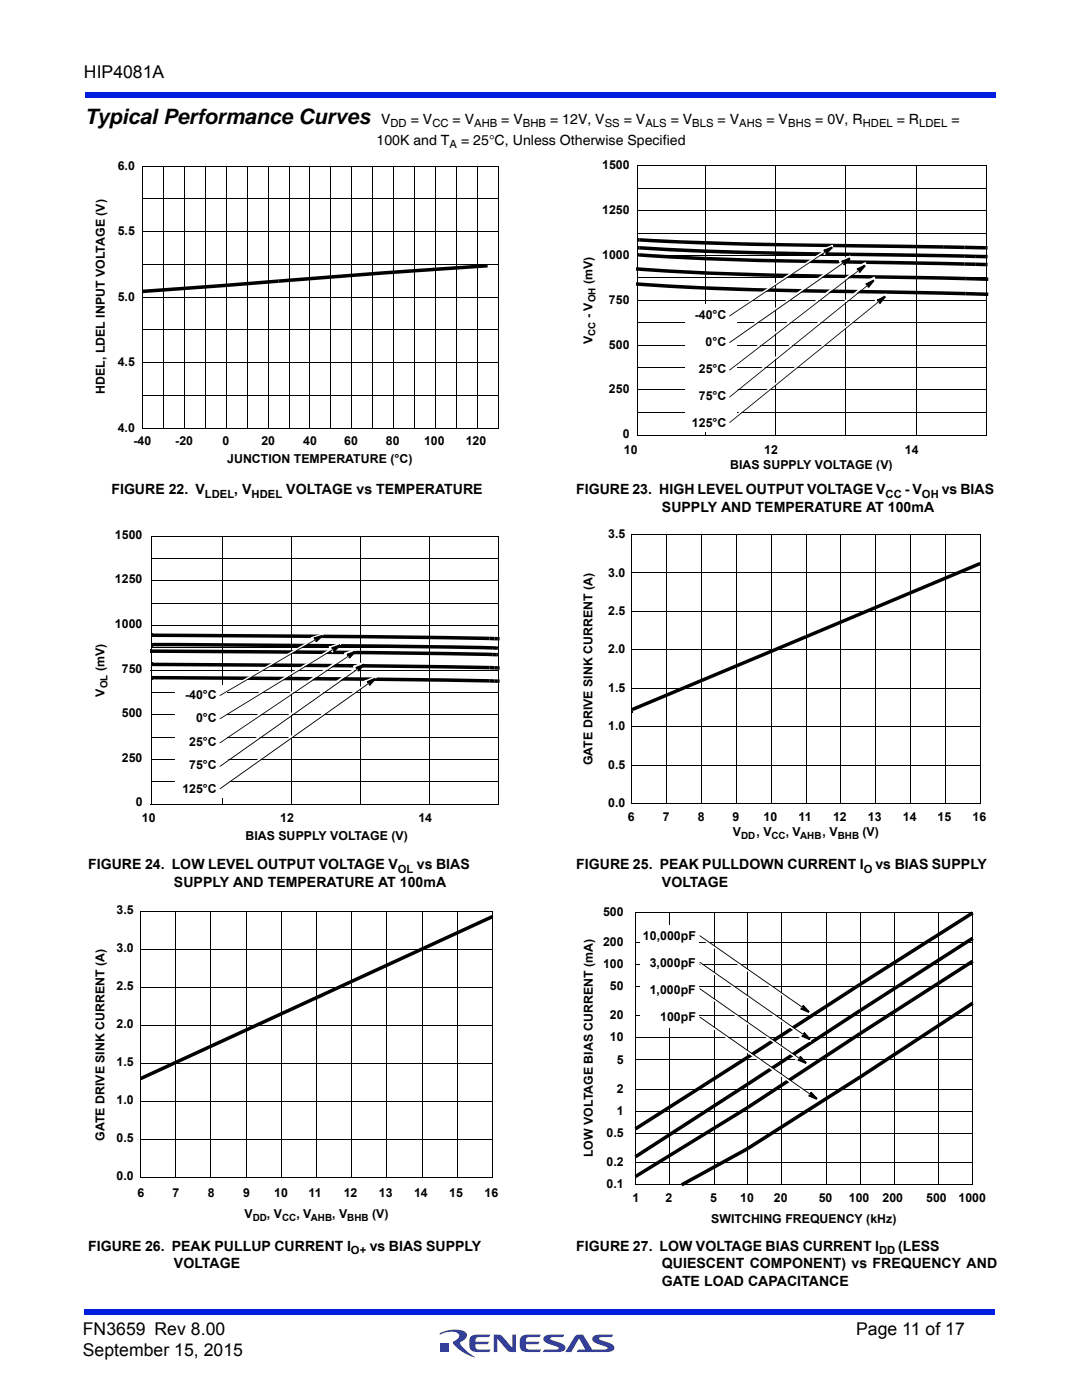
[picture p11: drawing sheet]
<svg xmlns="http://www.w3.org/2000/svg" width="216mm" height="279mm" viewBox="0 0 216 279" stroke-linecap="round" stroke-linejoin="round" font-family="sans-serif">
<g fill="#333f99">
<path d="M98.5 266.3h.7a1.2 1.2 0 0 1 1.1 .5l1.9 2.2v-2.7h.7v3.5h-.7a1.04 1.04 0 0 1-1-.4l-2-2.2v2.6h-.7z"/>
<path d="M93.9 266.8l.8-.4 3.2-.1-.3 .5-2.3 .1a.7 .7 0 0 0-.4 .9h2.7l-.4 .5h-2.3v.4l.2 .5 .2 .1h2.6l-.3 .5h-2.3a1.36 1.36 0 0 1-1.7-1.2l.1-1.5z"/>
<path d="M104 266.8l.8-.4 3.1-.1-.3 .5-2.3 .1a.7 .7 0 0 0-.3 .9h2.7l-.4 .5h-2.3v.4l.1 .5 .3 .1h2.6l-.3 .5h-2.3a1.36 1.36 0 0 1-1.7-1.2l.1-1.5z"/>
<path d="M108.6 266.7l.8-.3 3.2-.1-.3 .5-2.5 .2v.3l.6 .2a3.4 3.4 0 0 1 2.4 1.3 .85 .85 0 0 1-1 1h-3.5l.4-.5h2.1l.6-.1v-.3l-.6-.2a3.4 3.4 0 0 1-2.4-1.3l.1-.5z"/>
<path d="M114.8 266.6a1.8 1.8 0 0 1 1.5-.3l1.9 3h2.3l.7-.1v-.3l-.6-.2a3.4 3.4 0 0 1-2.4-1.3 .85 .85 0 0 1 1-1l3.2-.1-.3 .5-2.5 .2v.3l.6 .2a3.4 3.4 0 0 1 2.4 1.3 .85 .85 0 0 1-1 1h-6.5l.3-.4 1.4-.1-1.2-2.1-1.6 2.6h-1.2z"/>
<path d="M88 268h1.6v1.7h-1.6z"/>
<path d="M87.8 266.1a5.6 5.6 0 0 1 5.1-.2 1.19 1.19 0 0 1-.8 1.8l-.3 .3a6.8 6.8 0 0 0 3 2.9 7.1 7.1 0 0 1-4.4-3l.5-.4a.81 .81 0 0 0 .7-.8 .81 .81 0 0 0-.6-.8 5.3 5.3 0 0 0-3.3 .4z"/>
</g>
<g fill="#001fe0">
<path d="M16.9 261.3h181.7v1h-181.7z"/>
<path d="M16.9 18.4h181.7v1h-181.7z"/>
</g>
<g fill="none" stroke="#000" stroke-width=".2">
<path d="M28.5 33.1h70.9v52.4h-70.9zM28.5 39.7h70.9M32.6 33.1v52.4M36.8 33.1v52.4M41 33.1v52.4M45.1 33.1v52.4M49.3 33.1v52.4M53.5 33.1v52.4M57.7 33.1v52.4M61.8 33.1v52.4M66 33.1v52.4M70.2 33.1v52.4"/>
<path d="M74.3 33.1v52.4M78.5 33.1v52.4M82.7 33.1v52.4M86.9 33.1v52.4M91 33.1v52.4M95.2 33.1v52.4M127.1 37.5h69.7M140.8 33.1v53.7M154.8 33.1v53.7M168.8 33.1v53.7M182.8 33.1v53.7M28.5 59.3h70.9"/>
<path d="M28.5 52.8h70.9M28.5 46.2h70.9M127.1 59.9h69.7M127.1 55.4h69.7M127.1 50.9h69.7M127.1 46.5h69.7M127.1 42h69.7M28.5 79h70.9M28.5 72.4h70.9M28.5 65.8h70.9M127.1 77.8h69.7M127.1 73.3h69.7"/>
<path d="M127.1 68.9h69.7M127.1 64.4h69.7M127.1 86.9h69.7M127.1 86.8v-53.7h69.7v53.7M127.1 82.3h69.7"/>
</g>
<g fill="#000">
<path d="M28.4 58.2h.1v.2h-.1zM28.4 58h.2v.3h-.2zM28.4 58.1h.2v.2h-.2zM28.4 58.1h.2v.3h-.2zM28.4 57.8l16.7-1.2v.7l-16.6 1.2zM28.5 58.1v.2zM28.5 58h.1v.2h-.1zM45.1 56.6l10.4-.8 .1 .7-10.4 .8zM55.5 55.8l20.9-1.7 .1 .7-20.9 1.7zM76.4 54.1l20.9-1.4v.7l-20.9 1.4zM126.9 56.3h.4l-.1 .7h-.3zM127.3 56.3a605.3 605.3 0 0 0 34.7 1.4l30.6 .6v.6l-43.8-.8-10.9-.4-10.7-.7z"/>
<path d="M126.9 53.3h.4l-.1 .7h-.3zM127.3 53.3a652.6 652.6 0 0 0 39.1 1.5l26.2 .4v.7l-14.1-.2a875.3 875.3 0 0 1-51.3-1.7zM127.3 47.5h.3v.7h-.4zM127.6 47.5l21 .8 39.6 .6v.7l-16.1-.2a979.8 979.8 0 0 1-44.5-1.2zM127.3 49.1h.3v.7h-.4zM127.6 49.1a695.4 695.4 0 0 0 34.5 1.2l30.4 .5v.7l-20.2-.4a1092.3 1092.3 0 0 1-36.3-.8l-8.4-.5zM127.3 50.5h.3v.7h-.4zM127.6 50.5a631.3 631.3 0 0 0 34.5 1.3l30.4 .5v.7l-14.5-.2a899.2 899.2 0 0 1-50.4-1.6zM188.2 48.9l4.3 .1v.7l-4.3-.1zM192.5 49l4.2 .1v.7l-4.2-.1zM192.5 50.8h2.1v.7h-2.1zM192.5 52.3l2.1 .1v.7l-2.1-.1z"/>
<path d="M192.6 58.3h2.2l-.1 .7-2.1-.1zM192.6 55.2l2.2 .1-.1 .7-2.1-.1zM194.6 50.8l2.1 .1v.7l-2.1-.1zM194.6 52.4l2.1 .1v.6h-2.1zM194.8 58.3l2.1 .1-.1 .7-2.1-.1zM194.8 55.3l2.1 .1-.1 .7-2.1-.1zM196.7 49.1h.4l-.1 .7h-.3zM196.7 50.9h.4l-.1 .7h-.3zM196.7 52.5h.4l-.1 .6h-.3zM196.9 58.4h.3v.7h-.4zM196.9 55.4h.3v.7h-.4z"/>
</g>
<g fill="#fff">
<path d="M136.7 60.8h10.2v25.3h-10.2z"/>
<path d="M136.7 60.7h10.3v.2h-10.3z"/>
<path d="M146.9 60.8h.1v25.4h-.1z"/>
<path d="M136.6 86.1h10.3v.1h-10.3z"/>
<path d="M136.6 60.7h.2v25.4h-.2z"/>
<path d="M163.9 50.3l.9-.6 .2 .3-.9 .6z"/>
<path d="M163.8 49.8l2.3-.9 .2 .2-1.8 1.8-.2-.2 1.7-1.8 .2 .3-2.3 .9-.1-.3 1.1-.1v.4h-1z"/>
<path d="M164.7 49.8l.5-.1-.6 1.2-.3-.2z"/>
<path d="M145.5 62.6l.1-.1 .2 .3-.2 .1z"/>
<path d="M163.9 50.3l.1-.1 .2 .3-.1 .1z"/>
<path d="M145.6 62.5l18.3-12.2 .2 .3-18.3 12.2z"/>
</g>
<path d="M163.8 50l2.3-1-1.7 1.8 .5-.9z" fill="#fff"/>
<path d="M164.4 50.4l.7-.5 .1 .1-.7 .5zM164.4 50.4l.1 .1zM165 49.9l.4-.1-.4 .9-.4-.2zM164.3 49.9l1.7-.7 .2 .3-1.3 1.3-.3-.3 .4 .2-.3-.2 1.2-1.3 .2 .3-1.6 .7-.1-.3 .7-.1v.4h-.7zM145.5 63l.1 .1zM145.5 63l18.9-12.6 .1 .1-18.9 12.6z" fill="#000"/>
<path d="M164.4 50l1.6-.6-1.2 1.2 .3-.6z" fill="#000"/>
<g fill="#fff">
<path d="M167.4 52.5l.9-.6 .3 .3-.9 .6z"/>
<path d="M167.3 51.9l2.3-.9 .2 .3-1.7 1.8-.2-.2 1.7-1.9 .2 .3-2.3 1-.1-.4 1-.1 .1 .4-1.1 .1z"/>
<path d="M168.3 51.9l.4-.1-.5 1.2-.3-.1z"/>
<path d="M145.5 67.9l.1-.1 .2 .3-.1 .1z"/>
<path d="M167.4 52.5l.2-.1 .2 .3-.1 .1z"/>
<path d="M145.6 67.8l21.8-15.3 .3 .3-21.9 15.3z"/>
</g>
<path d="M167.4 52.1l2.3-1-1.7 1.9 .4-1z" fill="#fff"/>
<path d="M168 52.6l.6-.5 .1 .1-.7 .5zM168 52.6l.1 .1zM168.5 52.1l.5-.1-.5 .9-.3-.1zM167.9 52.1l1.6-.7 .2 .3-1.2 1.3-.3-.3 1.2-1.2 .3 .3-1.7 .6-.1-.4h.8v.4h-.7zM145.5 68.3l.1 .1zM145.5 68.3l22.5-15.7 .1 .1-22.5 15.7z" fill="#000"/>
<path d="M167.9 52.2l1.7-.6-1.2 1.3 .3-.7z" fill="#000"/>
<g fill="#fff">
<path d="M170.6 53.9l.8-.6 .2 .3-.8 .6z"/>
<path d="M170.4 53.4l2.3-1.1 .2 .3-1.6 1.9-.3-.2 1.6-1.9 .2 .2-2.2 1.1-.1-.3 1-.2 .1 .4-1.1 .1z"/>
<path d="M171.4 53.4l.4-.2-.5 1.2-.3-.1z"/>
<path d="M145.5 73.3l.1-.1 .2 .3-.1 .1z"/>
<path d="M170.6 53.9l.1-.1 .2 .3-.1 .1z"/>
<path d="M145.6 73.2l25-19.3 .2 .3-25 19.3z"/>
</g>
<path d="M170.5 53.6l2.2-1.1-1.6 1.9 .4-1z" fill="#fff"/>
<path d="M171 54.1l.7-.5 .1 .1-.7 .5zM171 54.1l.2 .1zM171.6 53.6l.4-.2-.4 1-.3-.1zM170.9 53.6l1.6-.8 .2 .3-1.1 1.4-.3-.2 1.2-1.4 .2 .3-1.6 .7-.1-.3 .7-.1 .1 .3-.8 .2zM145.5 73.8l.1 .1zM145.5 73.8l25.5-19.7 .2 .1-25.6 19.7z" fill="#000"/>
<path d="M171 53.8l1.6-.8-1.2 1.4 .3-.7z" fill="#000"/>
<g fill="#fff">
<path d="M172.4 56.9l.8-.7 .2 .3-.8 .6z"/>
<path d="M172.2 56.3l2.2-1.1 .2 .3-1.5 1.9-.3-.2 1.5-1.9 .3 .2-2.2 1.2-.1-.4 1-.1 .1 .3-1.1 .2z"/>
<path d="M173.1 56.3l.5-.2-.5 1.3-.3-.2z"/>
<path d="M145.5 78.6l.1-.1 .3 .3-.2 .1z"/>
<path d="M172.4 56.9l.1-.1 .2 .2-.1 .1z"/>
<path d="M145.6 78.5l26.8-21.6 .2 .2-26.7 21.7z"/>
</g>
<path d="M172.3 56.5l2.2-1.1-1.6 1.9 .4-1z" fill="#fff"/>
<path d="M172.8 57.1l.6-.5 .2 .1-.7 .5zM172.8 57.1l.2 .1zM173.3 56.6l.5-.2-.4 1-.3-.1zM172.7 56.6l1.6-.8 .2 .3-1.1 1.3-.3-.1 .3 .1-.3-.2 1.1-1.4 .2 .3-1.6 .8-.1-.3 .8-.1v.3l-.7 .1zM145.5 79.2l.1 .1zM145.5 79.2l27.3-22.1 .1 .1-27.3 22.1z" fill="#000"/>
<path d="M172.8 56.7l1.5-.8-1.1 1.4 .3-.7z" fill="#000"/>
<g fill="#fff">
<path d="M174.6 60.2l.9-.6 .2 .2-.8 .7z"/>
<path d="M174.5 59.7l2.2-1.1 .2 .2-1.5 2-.3-.2 1.5-2 .3 .3-2.2 1.1-.2-.3 1.1-.2v.4l-1 .1z"/>
<path d="M175.4 59.6l.5-.1-.5 1.2-.4-.1z"/>
<path d="M145.5 83.9l.1-.1 .3 .2-.2 .1z"/>
<path d="M174.6 60.2l.2-.1 .2 .3-.1 .1z"/>
<path d="M145.6 83.8l29-23.6 .3 .3-29 23.5z"/>
</g>
<path d="M174.6 59.9l2.2-1.2-1.6 2 .4-1z" fill="#fff"/>
<g fill="#000">
<path d="M175.1 60.3l.6-.5 .1 .1-.6 .5zM175.1 60.3l.2 .1zM175.6 59.8l.4-.2-.3 1-.4-.1zM175 59.8l1.6-.8 .2 .3-1.2 1.4-.3-.2 1.2-1.4 .2 .2-1.6 .8-.1-.3 .7-.1 .1 .3-.7 .2zM145.5 84.3l.1 .1zM145.5 84.3l29.6-24 .1 .1-29.6 24zM29.9 129.6h.4v.7h-.4zM30.1 126.4h.3v.7h-.3zM30.1 128.3h.3v.7h-.3zM30.1 132.2h.3v.7h-.3zM30.1 134.9h.3v.7h-.3zM30.3 129.6l42.8 .3 24.3 .3v.7l-24.3-.3-42.8-.3z"/>
<path d="M30.4 126.4l43 .3 24.3 .4v.7l-24.3-.4-43-.3zM30.4 128.3l41.1 .3 25.9 .3v.7l-24.2-.3-42.8-.3zM30.4 132.2l43 .3 24.3 .4v.7l-24.3-.4-43-.3zM30.4 134.9l43 .3 24.3 .3v.7l-24.3-.3-43-.3zM97.4 128.9h1l-.1 .7h-.9zM97.4 130.2l.9 .1v.7l-.9-.1zM97.7 127.1h1v.7h-1zM97.7 132.9h1v.7h-1zM97.7 135.5l1 .1v.7l-1-.1zM98.3 130.3h.7v.7h-.7zM98.4 128.9l.6 .1v.7l-.7-.1zM98.7 127.1h.7l-.1 .7h-.6z"/>
<path d="M98.7 132.9h.7l-.1 .7h-.6zM98.7 135.6h.7l-.1 .7h-.6zM99 129h.4l-.1 .7h-.3zM99 130.3h.4l-.1 .7h-.3zM99.4 127.1h.3v.7h-.4zM99.4 132.9h.3v.7h-.4zM99.4 135.6h.3v.7h-.4z"/>
</g>
<path d="M175 60l1.6-.8-1.1 1.4 .3-.7z" fill="#000"/>
<g fill="none" stroke="#000" stroke-width=".2">
<path d="M30.1 107v53.5M30.2 107h69.3v53.5h-69.5M30.2 115.9h69.3M30.2 111.5h69.3M44.4 107v53.5M58.2 107v53.5M71.9 107v53.5M85.7 107v53.5M30 133.7h69.5M30.2 129.3h69.3M30.2 138.2h69.3M30.2 124.8h69.3"/>
<path d="M30.2 120.4h69.3M30.2 156h69.3M30.2 151.6h69.3M30.2 147.1h69.3M30.2 142.7h69.3"/>
</g>
<g fill="#fff">
<path d="M35 136.8h10.3v22.4h-10.3z"/>
<path d="M35 136.7h10.3v.2h-10.3z"/>
<path d="M45.2 136.8h.1v22.5h-.1z"/>
<path d="M34.9 159.1h10.4v.2h-10.4z"/>
<path d="M34.9 136.7h.2v22.5h-.2z"/>
<path d="M62.1 127.7l.9-.5 .2 .3-.9 .5z"/>
<path d="M62 127.2l2.4-.8 .2 .3-1.9 1.7-.2-.3 1.8-1.7 .2 .3-2.4 .8v-.3l1-.1v.4h-1z"/>
<path d="M62.9 127.2l.5-.1-.6 1.2-.4-.2z"/>
<path d="M43.8 138.4l.1-.1 .2 .4h-.1z"/>
<path d="M62.1 127.7l.1-.1 .2 .4h-.1z"/>
<path d="M43.9 138.3l18.2-10.6 .2 .3-18.2 10.7z"/>
</g>
<path d="M62.1 127.3l2.3-.7-1.8 1.6 .5-.9z" fill="#fff"/>
<path d="M43.8 138.8l.1 .1zM43.9 138.7l18.7-11 .1 .2-18.8 11zM62.6 127.7l.7-.4 .1 .2-.7 .4zM62.6 127.7l.2 .1zM63.2 127.3l.5-.1-.5 .9-.3-.1zM62.6 127.2l1.7-.5 .2 .3-1.4 1.2-.2-.2 .3 .1-.3-.2 1.3-1.2 .2 .3-1.7 .6v-.4h.7v.4h-.7z" fill="#000"/>
<path d="M62.6 127.4l1.7-.5-1.3 1.1 .4-.6z" fill="#000"/>
<g fill="#fff">
<path d="M65.7 129.6l.9-.5 .2 .3-.9 .5z"/>
<path d="M65.6 129.1l2.3-.9 .2 .3-1.8 1.8-.2-.3 1.8-1.7 .2 .3-2.4 .8v-.4h1v.4h-1z"/>
<path d="M66.5 129.1l.5-.1-.6 1.2-.4-.2z"/>
<path d="M43.8 143l.1-.1 .2 .3-.1 .1z"/>
<path d="M65.7 129.6l.1-.1 .2 .3-.1 .1z"/>
<path d="M43.9 142.9l21.8-13.3 .2 .3-21.8 13.3z"/>
</g>
<path d="M65.6 129.2l2.4-.8-1.8 1.7 .5-.9z" fill="#fff"/>
<path d="M66.2 129.7l.7-.4 .1 .1-.7 .4zM66.2 129.7l.1 .1zM66.8 129.2l.5-.1-.6 1-.3-.2zM66.1 129.2l1.7-.6 .2 .3-1.3 1.2-.3-.2 1.3-1.3 .2 .3-1.6 .6-.1-.3h.7l.1 .3h-.8zM43.8 143.4l.1 .1zM43.9 143.4l22.3-13.7 .1 .1-22.4 13.7z" fill="#000"/>
<path d="M66.2 129.3l1.7-.5-1.3 1.2 .3-.7z" fill="#000"/>
<g fill="#fff">
<path d="M68.8 130.9l.9-.6 .2 .3-.9 .6z"/>
<path d="M68.7 130.3l2.3-.9 .2 .3-1.8 1.8-.2-.3 1.7-1.7 .2 .3-2.3 .9-.1-.4 1-.1 .1 .4-1.1 .1z"/>
<path d="M69.6 130.3l.4-.1-.5 1.2-.3-.1z"/>
<path d="M43.8 147.7l.1-.1 .2 .3-.1 .1z"/>
<path d="M68.7 130.9l.2-.1 .2 .3-.1 .1z"/>
<path d="M43.9 147.6l24.8-16.7 .3 .3-24.9 16.7z"/>
</g>
<path d="M68.7 130.5l2.3-.9-1.7 1.8 .4-1z" fill="#fff"/>
<path d="M69.3 131l.6-.4 .1 .1-.7 .4zM69.3 131l.1 .1zM69.8 130.6l.5-.1-.5 .9-.3-.2zM69.2 130.5l1.6-.6 .2 .3-1.2 1.2-.3-.2 1.3-1.3 .2 .3-1.7 .7-.1-.4h.8v.3l-.7 .1zM43.8 148.2l.1 .1zM43.9 148.2l25.4-17.2v.2l-25.4 17.1z" fill="#000"/>
<path d="M69.2 130.7l1.7-.7-1.2 1.3 .3-.7z" fill="#000"/>
<g fill="#fff">
<path d="M70.5 133.5l.9-.7 .2 .3-.8 .7z"/>
<path d="M70.4 132.9l2.3-1 .2 .3-1.7 1.8-.2-.2 1.7-1.8 .2 .3-2.3 1-.1-.4 1-.1v.4l-1 .1z"/>
<path d="M71.4 132.9l.5-.1-.6 1.2-.3-.1z"/>
<path d="M43.8 152.4l.1-.1 .3 .3-.2 .1z"/>
<path d="M70.5 133.5l.2-.2 .2 .3-.1 .2z"/>
<path d="M43.9 152.3l26.6-18.8 .3 .3-26.6 18.8z"/>
</g>
<path d="M70.5 133.1l2.3-1-1.7 1.8 .4-.9z" fill="#fff"/>
<path d="M71 133.6l.7-.4 .1 .1-.7 .5zM71 133.6l.2 .2zM71.6 133.2l.4-.2-.4 1-.3-.2zM71 133.1l1.6-.7 .2 .3-1.2 1.3-.3-.2 .3 .2-.3-.2 1.2-1.3 .2 .3-1.6 .7-.1-.4h.7l.1 .3-.8 .1zM43.8 152.9l.2 .1zM43.9 152.9l27.1-19.3 .1 .2-27.1 19.2z" fill="#000"/>
<path d="M71 133.3l1.6-.7-1.2 1.3 .3-.7z" fill="#000"/>
<g fill="#fff">
<path d="M72.8 136.4l.9-.6 .2 .3-.9 .6z"/>
<path d="M72.7 135.8l2.3-.9 .2 .3-1.7 1.8-.2-.3 1.7-1.8 .1 .3-2.2 1-.2-.4 1.1-.1v.4l-1 .1z"/>
<path d="M73.7 135.8l.4-.1-.6 1.2-.3-.1z"/>
<path d="M43.8 157l.1-.2 .3 .3-.2 .1z"/>
<path d="M72.8 136.4l.2-.1 .2 .3-.2 .1z"/>
<path d="M43.9 156.8l28.9-20.4 .2 .3-28.8 20.4z"/>
</g>
<path d="M72.8 136l2.3-1-1.7 1.9 .4-1z" fill="#fff"/>
<g fill="#000">
<path d="M73.3 136.5l.7-.5v.1l-.6 .5zM73.3 136.5l.2 .1zM73.9 136l.4-.2-.4 1-.4-.1zM73.2 136l1.6-.7 .2 .3-1.2 1.3-.2-.3 1.2-1.3 .2 .3-1.7 .7v-.4h.7v.3l-.7 .1zM160.7 126.7l34.8-14.6 .2 .7-34.7 14.6zM43.8 157.4l.2 .1zM43.9 157.3l29.4-20.8 .1 .1-29.4 20.9zM126 141.3l34.7-14.6 .3 .7-34.8 14.5zM126 142h.2v.2h-.2zM126 141.8h.2v.3h-.2zM126 142h.2v.1h-.2zM126.1 141.9h.1v.3h-.1z"/>
<path d="M126.1 141.9l.1 .2zM126.1 141.8h.1v.2h-.1zM63 198.8l35.1-16.2 .3 .6-35.1 16.2zM171.5 196.1l22.4-14.2 .4 .6-22.4 14.2zM27.9 214.9l35.1-16.1 .3 .6 1.4-.6-36.5 16.8zM28 215.4h.1v.2h-.1zM28 215.2h.1v.3h-.1zM28 215.3h.1v.2h-.1zM28 215.3h.2v.3h-.2zM28 215.3l.1 .2zM28 215.2h.2v.2h-.2zM149 216.1l22.5-14.7 .4 .6-22.5 14.7z"/>
<path d="M149 210.7l22.5-14.6 .4 .6-22.5 14.6zM171.5 214.6l22.4-14.7 .4 .6-22.4 14.7zM171.5 206l22.4-14.5 .4 .6-22.4 14.4zM171.5 201.4l22.4-14.5 .4 .6-22.4 14.5zM126.6 230.6l22.4-14.5 .4 .6-22.4 14.5zM126.6 225l22.4-14.3 .4 .6-22.4 14.3zM126.6 234.5l22.4-13.8 .4 .6-22.4 13.8zM126.7 234.9h.1v.1h-.1zM126.7 234.7h.2v.2h-.2zM126.7 234.8h.2v.1h-.2zM126.7 230.9h.1v.2h-.1zM126.7 230.7h.2v.3h-.2z"/>
<path d="M126.7 230.9h.2v.1h-.2zM126.7 225.4h.1v.1h-.1zM126.7 225.1h.2v.3h-.2zM126.7 225.3h.2v.1h-.2zM126.7 234.7h.2v.3h-.2zM126.7 230.8h.2v.3h-.2zM126.7 225.2h.2v.3h-.2zM126.8 234.7v.2zM126.8 234.7h.1v.1h-.1zM126.8 230.8v.2zM126.8 230.7h.1v.2h-.1zM126.8 225.2v.2z"/>
<path d="M126.8 225.1h.1v.2h-.1zM135.8 236.2l13.2-7.3 .4 .6-13.2 7.3zM149 228.9l22.5-14.3 .4 .6-22.5 14.3zM149 220.7l22.5-14.7 .4 .5-22.5 14.8z"/>
</g>
<path d="M73.3 136.1l1.6-.7-1.2 1.3 .3-.6z" fill="#000"/>
<g fill="none" stroke="#000" stroke-width=".2">
<path d="M126.1 106.7h69.5v53.7h-69.5zM126.1 114.3h69.5M133.1 106.7v53.7M140 106.7v53.7M146.9 106.7v53.7M153.9 106.7v53.7M160.8 106.7v53.7M167.8 106.7v53.7M174.8 106.7v53.7M181.7 106.7v53.7M188.6 106.7v53.7M126.1 137.4h69.5"/>
<path d="M126.1 129.7h69.5M126.1 122h69.5M126.1 152.7h69.5M126.1 145h69.5M28 181.9h70.3v53.2h-70.3zM28 197.1h70.3M28 189.5h70.3M35.1 181.9v53.2M42.1 181.9v53.2M49.1 181.9v53.2M56.2 181.9v53.2M63.2 181.9v53.2"/>
<path d="M70.2 181.9v53.2M77.2 181.9v53.2M84.2 181.9v53.2M91.3 181.9v53.2M126.8 182.2h67.3v54.3h-67.3zM126.8 192.5h67.3M126.8 196.9h67.3M126.8 188h67.3M133.6 182.2v54.3M142.5 182.2v54.3M149.2 182.2v54.3M156 182.2v54.3"/>
<path d="M164.9 182.2v54.3M171.7 182.2v54.3M178.4 182.2v54.3M187.3 182.2v54.3M28 219.9h70.3M28 212.3h70.3M28 204.7h70.3M126.8 207.1h67.3M126.8 211.5h67.3M126.8 202.7h67.3M126.8 217.3h67.3M28 227.5h70.3"/>
<path d="M126.8 221.8h67.3M126.8 226.2h67.3M126.8 232h67.3"/>
</g>
<g fill="#fff">
<path d="M161.1 218.1l.9 .6-.2 .3-.9-.6z"/>
<path d="M161.3 218l.3-.2 1.7 1.8-.3 .3-2.2-1 .1-.3 2.3 .9-.2 .3-1.7-1.8 .3-.2 .4 1-.3 .1z"/>
<path d="M160.9 218.6l1 .1 .3 .4-1.4-.2z"/>
<path d="M139.7 203.1l.2 .1-.2 .3-.2-.1z"/>
<path d="M161.1 218.1l.1 .1-.2 .3-.1-.1z"/>
<path d="M139.9 203.2l21.2 14.9-.2 .3-21.2-14.9z"/>
</g>
<path d="M161.4 217.9l1.7 1.8-2.3-1 1.1 .1z" fill="#fff"/>
<path d="M139.7 202.9l-.1 .2zM139.7 202.9l21.8 15.2-.1 .2-21.8-15.2zM161.4 218.4l.7 .1 .3 .4-1-.1zM161.5 218.1l.7 .5-.1 .1-.7-.4zM161.5 218.1v.2zM161.6 218.1l.3-.2 1.2 1.3-.2 .3-1.6-.7 .1-.4 1.7 .7-.2 .3-1.3-1.3 .3-.2 .4 .7-.4 .2z" fill="#000"/>
<path d="M161.8 218l1.2 1.3-1.6-.7 .7 .1z" fill="#000"/>
<g fill="#fff">
<path d="M158.9 210.9l.9 .6-.2 .3-.9-.6z"/>
<path d="M159.1 210.8l.3-.2 1.7 1.8-.2 .3-2.3-1 .1-.3v.3l.1-.3 2.2 1-.2 .2-1.7-1.8 .3-.2 .5 1-.4 .1z"/>
<path d="M158.7 211.4l1 .1 .3 .4-1.3-.2z"/>
<path d="M139.7 197.4l.2 .1-.2 .3-.2-.1z"/>
<path d="M158.9 210.9l.2 .1-.2 .3-.2-.1z"/>
<path d="M139.9 197.5l19 13.4-.2 .3-19-13.4z"/>
</g>
<path d="M159.3 210.7l1.7 1.8-2.3-1 1 .1z" fill="#fff"/>
<path d="M139.7 197.2l-.1 .2zM139.7 197.3l19.6 13.7-.1 .1-19.6-13.7zM159.2 211.3h.8l.3 .5-1.1-.2zM159.3 211l.7 .5-.1 .1-.7-.5zM159.3 211v.2zM159.5 210.9l.3-.2 1.2 1.3-.2 .3-1.7-.7 .2-.3 1.6 .7-.2 .3-1.2-1.3 .3-.2 .3 .7-.3 .1z" fill="#000"/>
<path d="M159.6 210.8l1.2 1.3-1.6-.6h.8z" fill="#000"/>
<g fill="#fff">
<path d="M159.7 206.1l.9 .7-.2 .3-.9-.7z"/>
<path d="M159.9 206.1l.3-.2 1.7 1.8-.2 .3-2.3-1 .1-.3 2.3 .9-.2 .3-1.7-1.8 .3-.2 .5 .9-.4 .2z"/>
<path d="M159.5 206.7h1l.3 .5-1.3-.2z"/>
<path d="M139.7 192.2l.2 .1-.2 .3-.2-.1z"/>
<path d="M159.7 206.1l.2 .1-.2 .3-.2-.1z"/>
<path d="M139.9 192.3l19.8 13.8-.2 .3-19.8-13.8z"/>
</g>
<path d="M160.1 206l1.7 1.8-2.3-1 1 .1z" fill="#fff"/>
<path d="M139.7 191.9l-.1 .2zM139.7 192l20.4 14.2-.1 .2-20.4-14.3zM160 206.5l.8 .1 .2 .4-1-.1zM160.1 206.2l.7 .5-.1 .1-.7-.4zM160.1 206.2v.2zM160.3 206.2l.2-.2 1.3 1.3-.3 .3-1.6-.7 .2-.4 1.6 .7-.2 .3-1.2-1.3 .3-.2 .3 .7-.3 .2z" fill="#000"/>
<path d="M160.4 206.1l1.2 1.3-1.6-.7 .7 .1z" fill="#000"/>
<g fill="#fff">
<path d="M159.5 200.7l.9 .6-.2 .3-.9-.6z"/>
<path d="M159.7 200.6l.3-.2 1.6 1.8-.2 .3-2.2-1 .1-.3-.1 .3 .1-.3 2.3 1-.2 .3-1.7-1.9 .3-.2 .4 1-.3 .1z"/>
<path d="M159.3 201.2l1 .1 .3 .4-1.4-.2z"/>
<path d="M139.7 186.9l.2 .1-.2 .3-.2-.1z"/>
<path d="M159.5 200.7l.1 .1-.2 .3-.1-.1z"/>
<path d="M139.9 187l19.6 13.7-.2 .3-19.6-13.7z"/>
</g>
<path d="M159.8 200.5l1.7 1.8-2.3-.9h1.1z" fill="#fff"/>
<path d="M139.7 186.6l-.1 .2zM139.7 186.7l20.2 14.1-.1 .1-20.2-14.1zM159.8 201.1h.7l.3 .4-1-.1zM159.9 200.8l.6 .5v.1l-.7-.5zM159.9 200.8v.2zM160 200.7l.3-.1 1.2 1.2-.2 .3-1.6-.7 .1-.3v.3l.1-.3 1.6 .7-.2 .3-1.2-1.3 .3-.2 .3 .7-.4 .1z" fill="#000"/>
<path d="M160.2 200.7l1.2 1.3-1.6-.7h.7z" fill="#000"/>
<g fill="#fff">
<path d="M127.8 184.7h11.6v20.4h-11.6z"/>
<path d="M127.8 184.6h11.7v.1h-11.7z"/>
<path d="M139.4 184.7h.1v20.5h-.1z"/>
<path d="M127.7 205h11.7v.2h-11.7z"/>
<path d="M127.7 184.6h.2v20.5h-.2z"/>
</g>
<text font-size="4.2" x="16.9" y="24.7">Typical Performance Curves</text>
<g font-size="3.5">
<text x="16.7" y="15.6">HIP4081A</text>
<text x="16.5" y="266.5">FN3659 Rev 8.00</text>
<text x="170.8" y="266.5">Page 11 of 17</text>
<text x="16.5" y="270.7">September 15, 2015</text>
</g>
<g font-size="2.8">
<text x="75.1" y="28.9">100K and T</text>
<text x="76" y="24.7">V</text>
<text x="82" y="24.7">= V</text>
<text x="90.3" y="24.7">= V</text>
<text x="92" y="28.9">= 25°C, Unless Otherwise Specified</text>
<text x="100" y="24.7">= V</text>
<text x="109.8" y="24.7">= 12V, V</text>
<text x="124.5" y="24.7">= V</text>
<text x="133.8" y="24.7">= V</text>
<text x="143.2" y="24.7">= V</text>
<text x="152.9" y="24.7">= V</text>
<text x="162.7" y="24.7">= 0V, R</text>
<text x="178.9" y="24.7">= R</text>
<text x="189.8" y="24.7">=</text>
<text x="22.2" y="98.7">FIGURE 22. V</text>
<text x="46.8" y="98.7">, V</text>
<text x="57.1" y="98.7">VOLTAGE vs TEMPERATURE</text>
<text x="115" y="98.7">FIGURE 23. HIGH LEVEL OUTPUT VOLTAGE V</text>
<text x="180.6" y="98.7">- V</text>
<text x="187.9" y="98.7">vs BIAS</text>
<text x="132.1" y="102.2">SUPPLY AND TEMPERATURE AT 100mA</text>
<text x="17.6" y="173.5">FIGURE 24. LOW LEVEL OUTPUT VOLTAGE V</text>
<text x="83.2" y="173.5">vs BIAS</text>
<text x="115" y="173.5">FIGURE 25. PEAK PULLDOWN CURRENT I</text>
<text x="174.7" y="173.5">vs BIAS SUPPLY</text>
<text x="34.7" y="177">SUPPLY AND TEMPERATURE AT 100mA</text>
<text x="132.1" y="177">VOLTAGE</text>
<text x="17.6" y="249.6">FIGURE 26. PEAK PULLUP CURRENT I</text>
<text x="73.8" y="249.6">vs BIAS SUPPLY</text>
<text x="115" y="249.6">FIGURE 27. LOW VOLTAGE BIAS CURRENT I</text>
<text x="179.2" y="249.6">(LESS</text>
<text x="34.7" y="253.2">VOLTAGE</text>
<text x="132.1" y="253.2">QUIESCENT COMPONENT) vs FREQUENCY AND</text>
<text x="132.1" y="256.7">GATE LOAD CAPACITANCE</text>
</g>
<g font-size="2.5">
<text x="23.5" y="33.8">6.0</text>
<text x="120.2" y="33.8">1500</text>
<text x="23.5" y="46.9">5.5</text>
<text x="120.2" y="42.8">1250</text>
<text x="120.2" y="51.7">1000</text>
<text x="118.2" y="56.7" transform="rotate(-90 118.2 56.7)">(mV)</text>
<text x="23.5" y="60">5.0</text>
<text x="118.2" y="63.5" transform="rotate(-90 118.2 63.5)">- V</text>
<text x="121.5" y="60.6">750</text>
<text x="138.6" y="63.6">-40°C</text>
<text x="118.2" y="68.6" transform="rotate(-90 118.2 68.6)">V</text>
<text x="121.5" y="69.6">500</text>
<text x="140.8" y="69">0°C</text>
<text x="23.5" y="73.1">4.5</text>
<text x="139.4" y="74.4">25°C</text>
<text x="20.9" y="78.6" transform="rotate(-90 20.9 78.6)">HDEL, LDEL INPUT VOLTAGE (V)</text>
<text x="121.5" y="78.5">250</text>
<text x="139.4" y="79.8">75°C</text>
<text x="23.5" y="86.2">4.0</text>
<text x="26.6" y="88.8">-40</text>
<text x="35" y="88.8">-20</text>
<text x="44.4" y="88.8">0</text>
<text x="52.2" y="88.8">20</text>
<text x="60.5" y="88.8">40</text>
<text x="68.7" y="88.8">60</text>
<text x="77" y="88.8">80</text>
<text x="84.6" y="88.8">100</text>
<text x="92.9" y="88.8">120</text>
<text x="124.3" y="87.5">0</text>
<text x="138.1" y="85.2">125°C</text>
<text x="45.3" y="92.4">JUNCTION TEMPERATURE (°C)</text>
<text x="124.5" y="90.6">10</text>
<text x="145.7" y="93.6">BIAS SUPPLY VOLTAGE (V)</text>
<text x="152.5" y="90.6">12</text>
<text x="180.6" y="90.6">14</text>
<text x="22.9" y="107.5">1500</text>
<text x="121.3" y="107.4">3.5</text>
<text x="22.9" y="116.4">1250</text>
<text x="121.3" y="115.1">3.0</text>
<text x="22.9" y="125.3">1000</text>
<text x="121.3" y="122.7">2.5</text>
<text x="121.3" y="130.4">2.0</text>
<text x="20.8" y="134" transform="rotate(-90 20.8 134)">(mV)</text>
<text x="24.3" y="134.2">750</text>
<text x="20.8" y="139" transform="rotate(-90 20.8 139)">V</text>
<text x="24.3" y="143.2">500</text>
<text x="36.9" y="139.4">-40°C</text>
<text x="121.3" y="138.1">1.5</text>
<text x="37.8" y="148.8">25°C</text>
<text x="39.1" y="144.1">0°C</text>
<text x="121.3" y="145.7">1.0</text>
<text x="24.3" y="152">250</text>
<text x="37.8" y="153.6">75°C</text>
<text x="118.2" y="152.7" transform="rotate(-90 118.2 152.7)">GATE DRIVE SINK CURRENT (A)</text>
<text x="121.3" y="153.4">0.5</text>
<text x="27.1" y="161">0</text>
<text x="36.4" y="158.3">125°C</text>
<text x="121.3" y="161.1">0.0</text>
<text x="28.3" y="164.1">10</text>
<text x="49" y="167.6">BIAS SUPPLY VOLTAGE (V)</text>
<text x="55.9" y="164.1">12</text>
<text x="83.5" y="164.1">14</text>
<text x="125.3" y="163.8">6</text>
<text x="132.3" y="163.8">7</text>
<text x="139.2" y="163.8">8</text>
<text x="146.1" y="163.8">9</text>
<text x="146.2" y="166.9">V</text>
<text x="150.9" y="166.9">, V</text>
<text x="152.4" y="163.8">10</text>
<text x="156.8" y="166.9">, V</text>
<text x="159.3" y="163.8">11</text>
<text x="164.1" y="166.9">, V</text>
<text x="166.2" y="163.8">12</text>
<text x="172.1" y="166.9">(V)</text>
<text x="173.2" y="163.8">13</text>
<text x="180.1" y="163.8">14</text>
<text x="187.1" y="163.8">15</text>
<text x="194.1" y="163.8">16</text>
<text x="23.2" y="182.4">3.5</text>
<text x="120.3" y="182.9">500</text>
<text x="23.2" y="190.1">3.0</text>
<text x="120.3" y="188.8">200</text>
<text x="128.3" y="187.5">10,000pF</text>
<text x="23.2" y="197.6">2.5</text>
<text x="120.3" y="193.1">100</text>
<text x="121.7" y="197.6">50</text>
<text x="129.6" y="192.9">3,000pF</text>
<text x="121.7" y="203.4">20</text>
<text x="129.6" y="198.3">1,000pF</text>
<text x="131.7" y="203.7">100pF</text>
<text x="23.2" y="205.2">2.0</text>
<text x="121.7" y="207.8">10</text>
<text x="23.2" y="212.8">1.5</text>
<text x="123.1" y="212.3">5</text>
<text x="23.2" y="220.4">1.0</text>
<text x="123.1" y="218.1">2</text>
<text x="20.9" y="227.7" transform="rotate(-90 20.9 227.7)">GATE DRIVE SINK CURRENT (A)</text>
<text x="23.2" y="228">0.5</text>
<text x="121" y="226.9">0.5</text>
<text x="123.1" y="222.5">1</text>
<text x="118.3" y="230.9" transform="rotate(-90 118.3 230.9)">LOW VOLTAGE BIAS CURRENT (mA)</text>
<text x="121" y="232.7">0.2</text>
<text x="23.2" y="235.5">0.0</text>
<text x="27.4" y="239">6</text>
<text x="34.4" y="239">7</text>
<text x="41.5" y="239">8</text>
<text x="48.5" y="239">9</text>
<text x="54.7" y="239">10</text>
<text x="61.6" y="239">11</text>
<text x="68.6" y="239">12</text>
<text x="75.6" y="239">13</text>
<text x="82.6" y="239">14</text>
<text x="89.6" y="239">15</text>
<text x="96.7" y="239">16</text>
<text x="121" y="237.2">0.1</text>
<text x="126.2" y="239.9">1</text>
<text x="132.8" y="239.9">2</text>
<text x="141.7" y="239.9">5</text>
<text x="147.7" y="239.9">10</text>
<text x="154.4" y="239.9">20</text>
<text x="163.4" y="239.9">50</text>
<text x="169.4" y="239.9">100</text>
<text x="176.1" y="239.9">200</text>
<text x="184.8" y="239.9">500</text>
<text x="191.3" y="239.9">1000</text>
<text x="48.8" y="243">V</text>
<text x="53.3" y="243">, V</text>
<text x="59.1" y="243">, V</text>
<text x="66.3" y="243">, V</text>
<text x="74.2" y="243">(V)</text>
<text x="141.9" y="244">SWITCHING FREQUENCY (kHz)</text>
</g>
<g font-size="2.2">
<text x="77.9" y="25.4">DD</text>
<text x="86.3" y="25.4">CC</text>
<text x="89.7" y="29.6">A</text>
<text x="94.6" y="25.4">AHB</text>
<text x="104.4" y="25.4">BHB</text>
<text x="120.7" y="25.4">SS</text>
<text x="128.8" y="25.4">ALS</text>
<text x="138.1" y="25.4">BLS</text>
<text x="147.5" y="25.4">AHS</text>
<text x="157.2" y="25.4">BHS</text>
<text x="172.1" y="25.4">HDEL</text>
<text x="183.4" y="25.4">LDEL</text>
<text x="40.9" y="99.4">LDEL</text>
<text x="50.2" y="99.4">HDEL</text>
<text x="176.7" y="99.4">CC</text>
<text x="184" y="99.4">OH</text>
<text x="79.4" y="174.2">OL</text>
<text x="172.4" y="174.2">O</text>
<text x="70" y="250.3">O+</text>
<text x="175.4" y="250.3">DD</text>
</g>
<g font-size="2">
<text x="118.8" y="60.3" transform="rotate(-90 118.8 60.3)">OH</text>
<text x="118.8" y="67" transform="rotate(-90 118.8 67)">CC</text>
<text x="21.4" y="137.4" transform="rotate(-90 21.4 137.4)">OL</text>
<text x="147.9" y="167.5">DD</text>
<text x="153.9" y="167.5">CC</text>
<text x="159.7" y="167.5">AHB</text>
<text x="167.2" y="167.5">BHB</text>
<text x="50.4" y="243.6">DD</text>
<text x="56.3" y="243.6">CC</text>
<text x="62" y="243.6">AHB</text>
<text x="69.3" y="243.6">BHB</text>
</g>
</svg>
